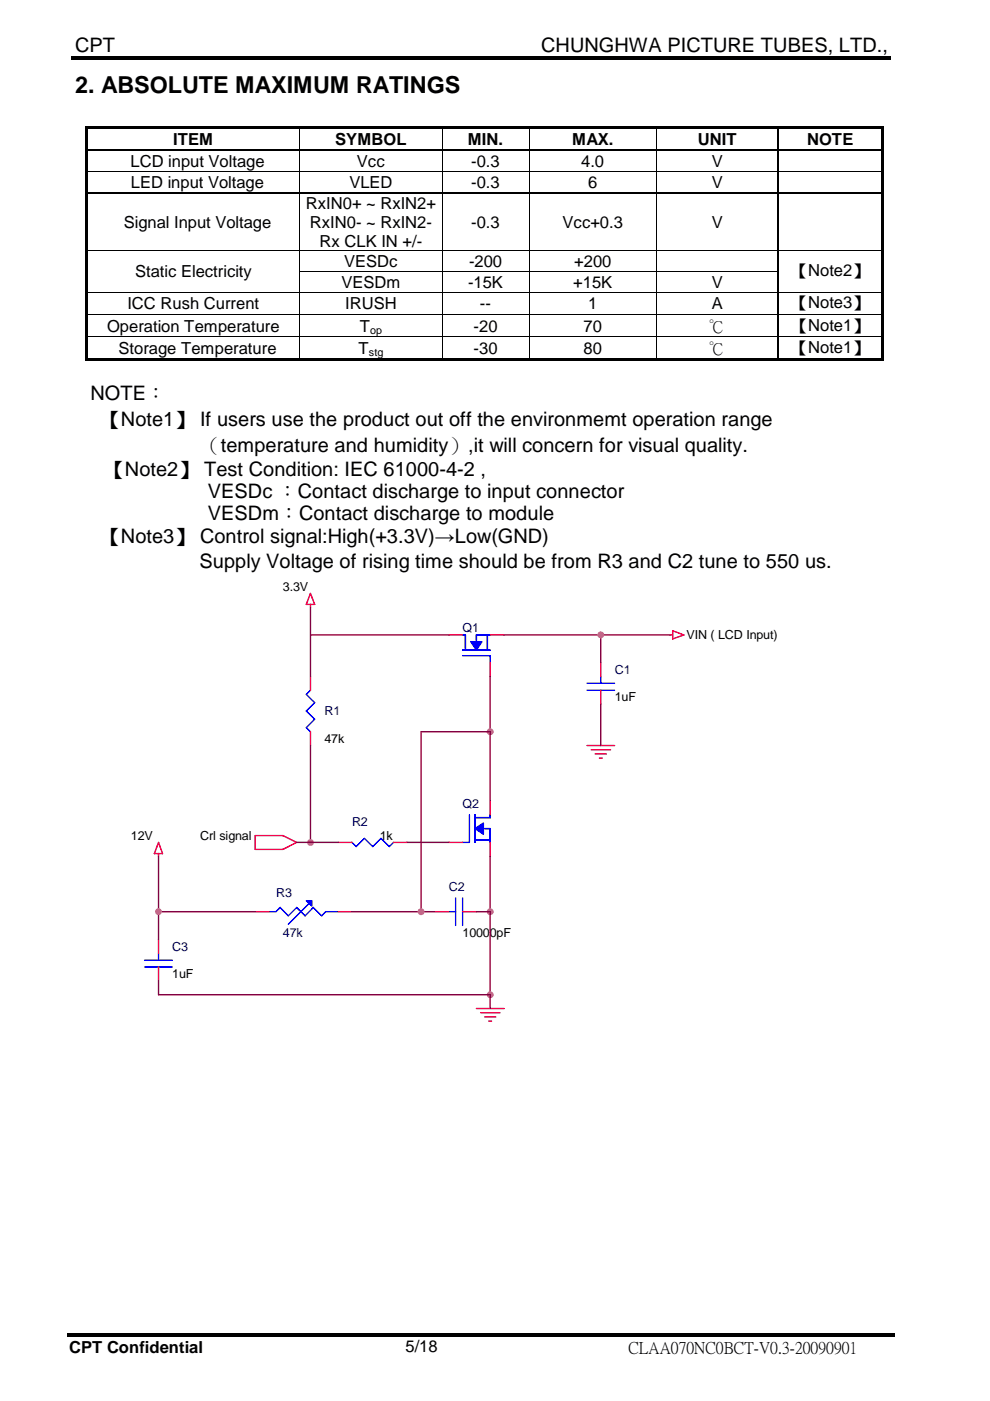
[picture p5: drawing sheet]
<svg xmlns="http://www.w3.org/2000/svg" width="210mm" height="297mm" viewBox="0 0 210 297" stroke-linecap="round" stroke-linejoin="round" font-family="sans-serif">
<g fill="#000">
<path d="M15.2 11.9h82v.8h-82zM96.9 11.9h.8v.8h-.8zM97.7 11.9h91.1v.8h-91.1zM18.2 26.7h.5v.6h-.5zM18.2 26.7h.5v.5h-.5zM18.2 27.3h.5v4.2h-.5zM18.2 31.5h.5v.6h-.5zM18.2 32.1h.5v4.2h-.5zM18.2 36.3h.5v.2h-.5zM18.7 26.7h44.8v.5h-44.8zM63.5 27.2l.2 .1zM63.5 26.7h.5v.5h-.5z"/>
<path d="M63.5 32l.2 .1zM63.5 31.5h.5v.2h-.5zM63.5 31.9h.5v.1h-.5zM63.5 36.3h.2v.2h-.2zM64 26.7h29.6v.5h-29.6zM93.6 27.2l.2 .1zM93.6 26.7h.5v.5h-.5zM93.6 32l.2 .1zM93.6 31.5h.5v.2h-.5zM93.6 31.9h.5v.1h-.5zM93.6 36.3h.2v.2h-.2zM94.1 26.7h18v.5h-18z"/>
<path d="M112.1 27.2l.2 .1zM112.1 26.7h.5v.5h-.5zM112.1 32l.2 .1zM112.1 31.5h.5v.2h-.5zM112.1 31.9h.5v.1h-.5zM112.1 36.3h.2v.2h-.2zM112.6 26.7h26.4v.5h-26.4zM139 27.2l.2 .1zM139 26.7h.5v.5h-.5zM139 32l.2 .1zM139 31.5h.5v.2h-.5zM139 31.9h.5v.1h-.5z"/>
<path d="M139 36.3h.2v.2h-.2zM139.5 26.7h25.4v.5h-25.4zM164.9 27.2l.3 .1zM164.9 26.7h.5v.5h-.5zM164.9 32l.3 .1zM164.9 31.5h.5v.2h-.5zM164.9 31.9h.5v.1h-.5zM164.9 36.3h.3v.2h-.3zM165.4 26.7h21.4v.5h-21.4zM186.8 26.7h.5v.6h-.5zM186.8 26.7h.5v.5h-.5zM186.8 27.3h.5v4.2h-.5z"/>
<path d="M186.8 31.5h.5v.6h-.5zM186.8 32.1h.5v4.2h-.5zM186.8 36.3h.5v.2h-.5zM18.2 36.5h.5v4.2h-.5zM18.2 40.7h.5v.4h-.5zM18.2 41.1h.5v12h-.5zM18.2 53.1h.5v.2h-.5zM18.2 53.3h.5v4.2h-.5zM18.2 57.5h.5v.2h-.5zM63.5 40.7h.3v.4h-.3zM63.5 53.1h.2v.2h-.2zM63.5 57.5h.2v.2h-.2z"/>
<path d="M93.6 40.7h.4v.4h-.4zM93.6 53.1h.2v.2h-.2zM93.6 57.5h.2v.2h-.2zM112.1 40.7h.4v.4h-.4zM112.1 53.1h.2v.2h-.2zM112.1 57.5h.2v.2h-.2zM139 40.7h.4v.4h-.4zM139 53.1h.2v.2h-.2zM139 57.5h.2v.2h-.2zM164.9 40.7h.3v.4h-.3zM164.9 53.1h.3v.2h-.3zM164.9 57.5h.3v.2h-.3z"/>
<path d="M186.8 36.5h.5v4.2h-.5zM186.8 40.7h.5v.4h-.5zM186.8 41.1h.5v12h-.5zM186.8 53.1h.5v.2h-.5zM186.8 53.3h.5v4.2h-.5zM186.8 57.5h.5v.2h-.5zM18.2 57.7h.5v4.2h-.5zM18.2 61.9h.5v.2h-.5zM18.2 62.1h.5v4.5h-.5zM18.2 66.6h.5v.2h-.5zM18.2 66.8h.5v4.5h-.5zM18.2 71.3h.5v.2h-.5z"/>
<path d="M18.2 71.5h.5v4.6h-.5zM18.2 76.1h.5v.5h-.5zM18.7 76.1h44.8v.5h-44.8zM63.5 61.9h.2v.2h-.2zM63.5 66.6h.2v.2h-.2zM63.5 71.3h.2v.2h-.2zM63.5 76.1h.5v.5h-.5zM64 76.1h29.6v.5h-29.6zM93.6 61.9h.2v.2h-.2zM93.6 66.6h.2v.2h-.2zM93.6 71.3h.2v.2h-.2zM93.6 76.1h.5v.5h-.5z"/>
<path d="M94.1 76.1h18v.5h-18zM112.1 61.9h.2v.2h-.2zM112.1 66.6h.2v.2h-.2zM112.1 71.3h.2v.2h-.2zM112.1 76.1h.5v.5h-.5zM112.6 76.1h26.4v.5h-26.4zM139 61.9h.2v.2h-.2zM139 66.6h.2v.2h-.2zM139 71.3h.2v.2h-.2zM139 76.1h.5v.5h-.5zM139.5 76.1h25.4v.5h-25.4zM164.9 61.9h.3v.2h-.3z"/>
<path d="M164.9 66.6h.3v.2h-.3zM164.9 71.3h.3v.2h-.3zM164.9 76.1h.5v.5h-.5zM165.4 76.1h21.4v.5h-21.4zM186.8 57.7h.5v4.2h-.5zM186.8 61.9h.5v.2h-.5zM186.8 62.1h.5v4.5h-.5zM186.8 66.6h.5v.2h-.5zM186.8 66.8h.5v4.5h-.5zM186.8 71.3h.5v.2h-.5zM186.8 71.5h.5v4.6h-.5zM186.8 76.1h.5v.5h-.5z"/>
<path d="M14.1 282.7h40.5v.7h-40.5zM54.6 282.7h.7v.7h-.7zM55.3 282.7h43.4v.7h-43.4zM98.7 282.7h.7v.7h-.7zM99.4 282.7h90.3v.7h-90.3z"/>
</g>
<g fill="none" stroke="#000" stroke-width=".21">
<path d="M18.7 31.6h44.8M18.7 32h44.8M18.7 36.4h44.8M63.6 27.3v4.2M63.6 32.1v4.2M63.6 36.5v4.2M63.7 36.4h29.9M64 31.6h29.6M64 32h29.6M93.7 27.3v4.2M93.7 32.1v4.2M93.7 36.5v4.2"/>
<path d="M93.8 36.4h18.3M94.1 31.6h18M94.1 32h18M112.2 27.3v4.2M112.2 32.1v4.2M112.2 36.5v4.2M112.3 36.4h26.7M112.6 31.6h26.4M112.6 32h26.4M139.1 27.3v4.2M139.1 32.1v4.2M139.1 36.5v4.2"/>
<path d="M139.2 36.4h25.7M139.5 31.6h25.4M139.5 32h25.4M165.2 36.4h21.6M165.4 31.6h21.4M165.4 32h21.4M18.7 53.2h44.8M63.6 41.1v12M63.6 53.3v4.2M63.6 57.7v4.2M63.7 53.2h29.9M63.7 57.6h29.9"/>
<path d="M93.7 41.1v12M93.7 53.3v4.2M93.7 57.7v4.2M93.8 53.2h18.3M93.8 57.6h18.3M112.2 41.1v12M112.2 53.3v4.2M112.2 57.7v4.2M112.3 53.2h26.7M112.3 57.6h26.7M139.1 41.1v12M139.1 53.3v4.2"/>
<path d="M139.1 57.7v4.2M139.2 53.2h25.7M139.2 57.6h25.7M165.2 53.2h21.6M18.7 62h44.8M18.7 66.7h44.8M18.7 71.4h44.8M63.6 62.1v4.5M63.6 66.8v4.5M63.6 71.5v4.6M63.7 62h29.9M63.7 66.7h29.9"/>
<path d="M63.7 71.4h29.9M93.7 62.1v4.5M93.7 66.8v4.5M93.7 71.5v4.6M93.8 62h18.3M93.8 66.7h18.3M93.8 71.4h18.3M112.2 62.1v4.5M112.2 66.8v4.5M112.2 71.5v4.6M112.3 62h26.7M112.3 66.7h26.7"/>
<path d="M112.3 71.4h26.7M139.1 62.1v4.5M139.1 66.8v4.5M139.1 71.5v4.6M139.2 62h25.7M139.2 66.7h25.7M139.2 71.4h25.7M165.2 62h21.6M165.2 66.7h21.6M165.2 71.4h21.6"/>
</g>
<g fill="none" stroke="#000" stroke-width=".34">
<path d="M165.1 27.3v4.2M165.1 32.1v4.2M165.1 36.5v4.2M18.7 40.9h44.8M63.8 40.9h29.8M94 40.9h18.1M112.5 40.9h26.5M139.4 40.9h25.5M165.1 41.1v12M165.1 53.3v4.2M165.1 57.7v4.2M165.2 40.9h21.6"/>
<path d="M165.1 62.1v4.5M165.1 66.8v4.5M165.1 71.5v4.6"/>
</g>
<g fill="none" stroke="#f00" stroke-width=".29">
<path d="M65.8 125.8l.9 2.3h-1.8zM65.8 128.1v.6M142 134.6h.6M142.6 133.7l2.4 .9-2.4 .9zM65.8 143.4v2.9M65.8 155.2v2.9M124.5 158.1h5.8M125.3 159h4.2M126.2 159.9h2.4M127.4 140.5v2.9M127.4 146.3v3M33.6 178.6l.9 2.4h-1.8z"/>
<path d="M127.1 160.7h.6M33.6 181v.6M101 213.8h5.9M101.9 214.7h4.1M102.8 215.6h2.3M103.6 216.5h.6"/>
</g>
<path d="M98.1 137.8h5.8M98.1 134.6h.6v3.2M98.1 139h5.8v1.5M103.3 134.6v3.2M103.9 134.6h-2.9v1.8M65.8 146.3l-.9 .9 1.8 1.8-1.8 1.7 1.8 1.8-1.8 1.8 .9 .9M124.5 146.3h5.8M124.5 144.9h5.8M127.4 143.4v1.5" fill="none" stroke="#00f" stroke-width=".29"/>
<path d="M99.8 136.1h2.4l-1.2 1.7z" fill-rule="evenodd" fill="#00f"/>
<path d="M99.8 136.1h2.4l-1.2 1.7zM99.5 172.8v5.8h-1.4M100.7 172.8v5.8M100.7 178.1h3.2M102.2 175.7h1.7v2.9M103.9 172.8v.6h-3.2" fill="none" stroke="#00f" stroke-width=".29"/>
<path d="M95.2 134.6h2.9M103.9 134.6h3M103.9 140.5v2.9" fill="none" stroke="#f00" stroke-width=".29"/>
<path d="M100.7 175.7l1.8-1.2v2.4z" fill-rule="evenodd" fill="#00f"/>
<path d="M74.6 178.6l.9 .9 1.8-1.7 1.7 1.7 1.8-1.7 1.8 1.7 .8-.9M100.7 175.7l1.8-1.2v2.4zM95.2 193.3h1.4M96.6 190.4v5.8M98.1 190.4v5.8" fill="none" stroke="#00f" stroke-width=".29"/>
<path d="M71.7 178.6h2.9M83.4 178.6h3M95.2 178.6h2.9M103.9 169.8v3M103.9 178.6v3M92.2 193.3h3M98.1 193.3h2.9" fill="none" stroke="#f00" stroke-width=".29"/>
<path d="M64.9 191h1.2v1.1z" fill="#00f"/>
<path d="M64.9 191h1.2v1.1zM65.5 191.6l-4.4 4.4M66.4 192.4l-1.7 1.8-1.8-1.8-1.8 1.8-1.7-1.8-.9 .9h-1.4M66.4 192.4l-.3 .3M66.4 192.4l1.8 1.8 .8-.9h2.7M30.6 205h5.9M30.6 203.6h5.9M33.6 202.1v1.5" fill="none" stroke="#00f" stroke-width=".29"/>
<path d="M54.1 177.2h5.9l2.9 1.4-2.9 1.5h-5.9zM33.6 199.2v2.9M54.1 193.3h3M71.7 193.3h2.9M33.6 205v3" fill="none" stroke="#f00" stroke-width=".29"/>
<path d="M106.9 134.6h35.1M127.4 134.6v5.9M127.4 149.3v8.8" fill="none" stroke="#800040" stroke-width=".29"/>
<circle cx="127.4" cy="134.6" r=".59" fill="#f0f"/>
<circle cx="127.4" cy="134.6" r=".59" fill="none" stroke="#f0f" stroke-width=".29"/>
<path d="M103.9 143.4v11.8" fill="none" stroke="#800040" stroke-width=".29"/>
<circle cx="103.9" cy="155.1" r=".59" fill="#f0f"/>
<circle cx="103.9" cy="155.1" r=".59" fill="none" stroke="#f0f" stroke-width=".29"/>
<path d="M65.8 134.6h29.4M65.8 158.1v20.5M86.4 178.6h8.8" fill="none" stroke="#800040" stroke-width=".29"/>
<circle cx="65.8" cy="178.6" r=".58" fill="#f0f"/>
<circle cx="65.8" cy="178.6" r=".58" fill="none" stroke="#f0f" stroke-width=".29"/>
<path d="M62.9 178.6h2.9M103.9 169.8v-14.6h-14.6v38.1h2.9M103.9 181.6v11.7" fill="none" stroke="#800040" stroke-width=".29"/>
<circle cx="103.9" cy="193.3" r=".59" fill="#f0f"/>
<circle cx="103.9" cy="193.3" r=".59" fill="none" stroke="#f0f" stroke-width=".29"/>
<path d="M74.6 193.3h14.7M101 193.3h2.9" fill="none" stroke="#800040" stroke-width=".29"/>
<circle cx="89.3" cy="193.3" r=".59" fill="#f0f"/>
<circle cx="89.3" cy="193.3" r=".59" fill="none" stroke="#f0f" stroke-width=".29"/>
<path d="M65.8 178.6h5.9M33.6 193.3h20.5M33.6 181.6v17.6" fill="none" stroke="#800040" stroke-width=".29"/>
<circle cx="33.6" cy="193.3" r=".58" fill="#f0f"/>
<circle cx="33.6" cy="193.3" r=".58" fill="none" stroke="#f0f" stroke-width=".29"/>
<path d="M103.9 193.3v17.6" fill="none" stroke="#800040" stroke-width=".29"/>
<circle cx="103.9" cy="210.9" r=".59" fill="#f0f"/>
<circle cx="103.9" cy="210.9" r=".59" fill="none" stroke="#f0f" stroke-width=".29"/>
<path d="M65.8 128.7v14.7M33.6 208v2.9h70.3v2.9" fill="none" stroke="#800040" stroke-width=".29"/>
<text font-size="5" x="15.9" y="19.8">2. ABSOLUTE MAXIMUM RATINGS</text>
<g font-size="4.2">
<text x="15.9" y="10.9">CPT</text>
<text x="114.8" y="10.9">CHUNGHWA PICTURE TUBES, LTD.,</text>
<text x="19.2" y="84.8">NOTE：</text>
<text x="21.4" y="90.3">【Note1】 If users use the product out off the environmemt operation range</text>
<text x="42.6" y="95.8">（temperature and humidity）,it will concern for visual quality.</text>
<text x="22.3" y="101">【Note2】 Test Condition: IEC 61000-4-2 ,</text>
<text x="44.1" y="105.6">VESDc ：Contact discharge to input connector</text>
<text x="44.1" y="110.2">VESDm：Contact discharge to module</text>
<text x="21.4" y="115.1">【Note3】 Control signal:High(+3.3V)→Low(GND)</text>
<text x="42.3" y="120.5">Supply Voltage of rising time should be from R3 and C2 tune to 550 us.</text>
</g>
<g font-size="3.5">
<text x="27.7" y="35.5">LCD input Voltage</text>
<text x="36.7" y="30.6">ITEM</text>
<text x="71.1" y="30.6">SYMBOL</text>
<text x="75.7" y="35.5">Vcc</text>
<text x="99.2" y="30.6">MIN.</text>
<text x="99.9" y="35.5">-0.3</text>
<text x="121.3" y="30.6">MAX.</text>
<text x="123.2" y="35.5">4.0</text>
<text x="148" y="30.6">UNIT</text>
<text x="150.9" y="35.5">V</text>
<text x="171.1" y="30.6">NOTE</text>
<text x="27.8" y="39.9">LED input Voltage</text>
<text x="74.1" y="39.9">VLED</text>
<text x="99.9" y="39.9">-0.3</text>
<text x="124.7" y="39.9">6</text>
<text x="150.9" y="39.9">V</text>
<text x="64.9" y="44.3">RxIN0+ ~ RxIN2+</text>
<text x="26.2" y="48.3">Signal Input Voltage</text>
<text x="65.7" y="48.3">RxIN0- ~ RxIN2-</text>
<text x="67.8" y="52.4">Rx CLK IN +/-</text>
<text x="99.9" y="48.3">-0.3</text>
<text x="119.3" y="48.3">Vcc+0.3</text>
<text x="150.9" y="48.3">V</text>
<text x="28.7" y="58.8">Static Electricity</text>
<text x="73" y="56.7">VESDc</text>
<text x="99.4" y="56.7">-200</text>
<text x="121.8" y="56.7">+200</text>
<text x="167.9" y="58.5">【Note2】</text>
<text x="27" y="65.6">ICC Rush Current</text>
<text x="72.4" y="61.1">VESDm</text>
<text x="73.2" y="65.6">IRUSH</text>
<text x="99.2" y="61.1">-15K</text>
<text x="101.8" y="65.6">--</text>
<text x="121.5" y="61.1">+15K</text>
<text x="124.7" y="65.6">1</text>
<text x="150.9" y="61.1">V</text>
<text x="150.9" y="65.6">A</text>
<text x="167.9" y="65.4">【Note3】</text>
<text x="22.7" y="70.3">Operation Temperature</text>
<text x="76.3" y="70.3">T</text>
<text x="100.4" y="70.3">-20</text>
<text x="123.7" y="70.3">70</text>
<text x="150.3" y="70.3">℃</text>
<text x="167.9" y="70.1">【Note1】</text>
<text x="25.1" y="75">Storage Temperature</text>
<text x="76" y="75">T</text>
<text x="100.4" y="75">-30</text>
<text x="123.7" y="75">80</text>
<text x="150.3" y="75">℃</text>
<text x="167.9" y="74.8">【Note1】</text>
<text x="14.6" y="286.9">CPT Confidential</text>
<text x="86" y="286.7">5/18</text>
<text x="133.3" y="286.8">CLAA070NC0BCT-V0.3-20090901</text>
</g>
<g font-size="2.6">
<text x="60" y="125.3">3.3V</text>
<text x="145.6" y="135.5">VIN ( LCD Input)</text>
<text x="130.3" y="148.7">1uF</text>
<text x="68.8" y="157.5">47k</text>
<text x="27.8" y="178.1">12V</text>
<text x="42.4" y="178.1">Crl signal</text>
<text x="80.5" y="178.1">1k</text>
<text x="98.1" y="198.6">10000pF</text>
<text x="36.5" y="207.4">1uF</text>
</g>
<g font-size="2.6" fill="#000080">
<text x="98.1" y="134.1">Q1</text>
<text x="130.3" y="142.9">C1</text>
<text x="68.8" y="151.7">R1</text>
<text x="98.1" y="171.3">Q2</text>
<text x="74.6" y="175.1">R2</text>
<text x="58.5" y="190.1">R3</text>
<text x="95.2" y="188.9">C2</text>
<text x="36.5" y="201.5">C3</text>
<text x="60" y="198.6">47k</text>
</g>
<g font-size="2.3">
<text x="78.5" y="70.9">op</text>
<text x="78.2" y="75.6">stg</text>
</g>
</svg>
